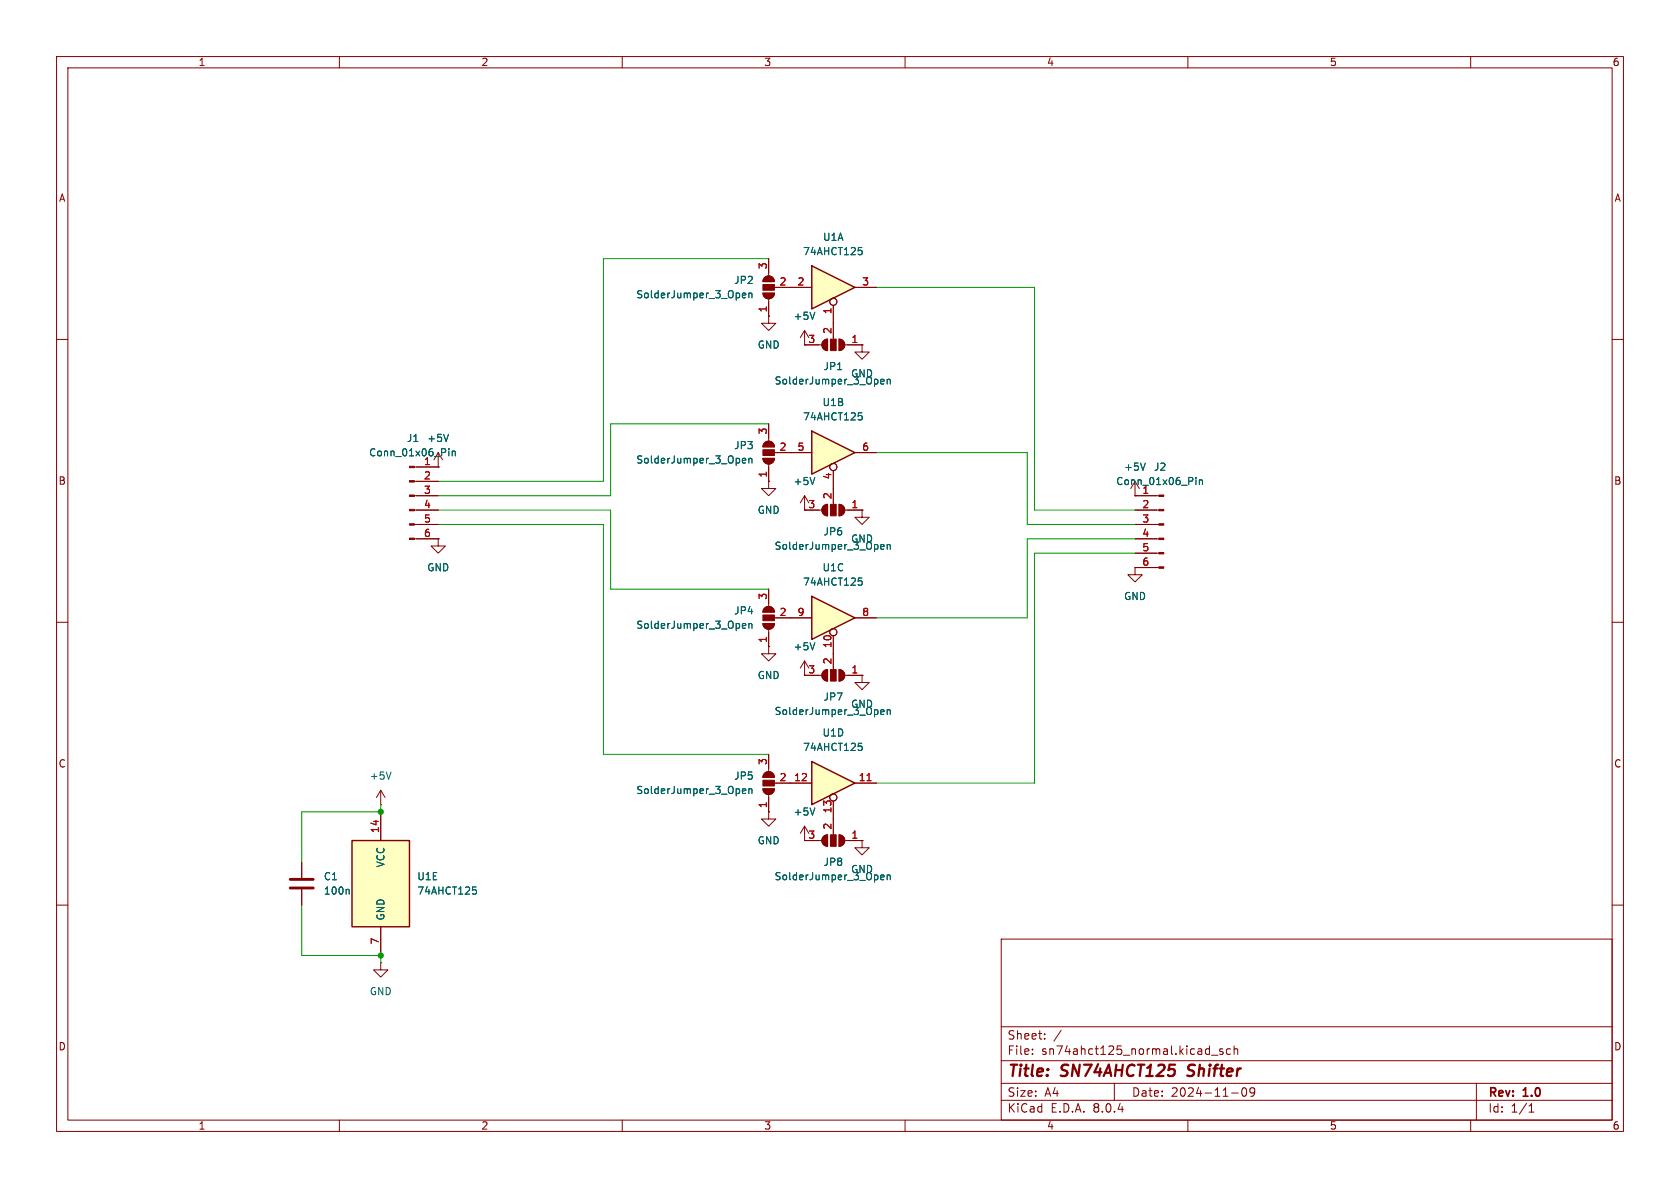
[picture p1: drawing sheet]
<svg xmlns="http://www.w3.org/2000/svg" width="297mm" height="210mm" viewBox="0 0 297 210" stroke-linecap="round" stroke-linejoin="round" font-family="sans-serif">
<g fill="none" stroke="#840000" stroke-width=".18">
<path d="M10 10h277v190h-277zM12 12h273v186h-273zM60 10v2M110 10v2M160 10v2M210 10v2M260 10v2M10 60h2M285 60h2M10 110h2M285 110h2M10 160h2"/>
<path d="M142.2 148.6h3.1M145.6 147.9l.7-.3v2a1.02 1.02 0 0 1-.9-.6 1.02 1.02 0 0 1 .2-1.1zM147.3 144.8v2.8M148.3 147.6a1.02 1.02 0 0 1 1 1 1.02 1.02 0 0 1-1 1zM149.4 148.6h3M152.4 148.6v1.3h1.3l-1.3 1.2-1.3-1.2h1.3M152.4 148.6h.1M285 160h2M177 166h108v32h-108zM60 198v2M110 198v2M160 198v2"/>
<path d="M177 194.5h108M177 191.5h108M177 187.5h108M177 181.5h108M182.5 186.3v.1M182.5 185.5v.1M184.7 183.6v.1M184.7 182.8v.1M187.6 182.1l-1.3 2M197 191.5v3M210 198v2M214.2 186.5h1.1"/>
<path d="M216.2 185.5l-.4-.1-.2 .2 .1 .2 .5 .2v.3h-.6M217.5 185.5l-.4-.1-.3 .3v.4l.2 .2h.5M217.7 193.2h1.2M218.2 185.5l.2-.1 .3 .1 .1 .9M218.2 184.9v1.5M219.7 192.4l.2-.1a.81 .81 0 0 1 .6 .6 .81 .81 0 0 1-.3 .8l-.2 .1a.81 .81 0 0 1-.3-1.4zM221.8 192.9l-.3 .3h-.3l-.2-.3 .1-.5 .4-.1 .2 .1a.99 .99 0 0 1-.3 1.4h-.3M260 198v2M261 191.5v6.5M270.3 196.6h.9M270.3 195.5l.4-.4v1.5"/>
</g>
<path d="M209.9 190.1l.3 .1M210.2 188.4l-.1 .4v.2" fill="none" stroke="#840000" stroke-width=".4"/>
<g fill="#840000" stroke="#840000" stroke-width=".18">
<path d="M148.3 147.6a1.02 1.02 0 0 1 1 1 1.02 1.02 0 0 1-1 1z"/>
<path d="M146.8 147.6h1v2h-1z"/>
<path d="M145.6 147.9l.7-.3v2a1.02 1.02 0 0 1-.9-.6 1.02 1.02 0 0 1 .2-1.1z"/>
</g>
<path d="M155.7 155.1l.6-.1-.1-.3h-.3l-.2 .2 .1 .6h.4M156.8 154.8l.2-.1h.3l.1 .8M156.8 154.7v.8" fill="none" stroke="#006464" stroke-width=".18"/>
<path d="M62.2 148.6h10.2v15.2h-10.2z" fill="#ffffc2"/>
<path d="M62.2 148.6h10.2v15.2h-10.2z" fill="none" stroke="#840000" stroke-width=".25"/>
<g fill="none" stroke="#840000" stroke-width=".18">
<path d="M134.9 139.4h2a1.02 1.02 0 0 1-1 1.1 1.02 1.02 0 0 1-1-1.1zM135.2 136.7a1.02 1.02 0 0 1 1.1-.2 1.02 1.02 0 0 1 .6 .9h-2zM135.9 133.4v3M136.9 138.4h2.8M53.3 152.4v2.8M53.3 157.2v2.8M67.3 143.5v5.1M135.9 143.5v1.3h1.3l-1.3 1.3-1.3-1.3h1.3M135.9 143.5h.1M135.9 140.5v3M67.3 170.2v1.3h1.3l-1.3 1.2-1.3-1.2h1.3M67.3 170.2h.1"/>
<path d="M67.3 163.8v5.1"/>
</g>
<path d="M131.2 139.9l.6-.2v-.2l-.4-.1-.2 .2 .1 .6h.5M132.4 139.6l.2-.2 .3 .1v.8M132.4 139.4v.9M61.6 157.2l.1 .2v.7M83.6 156.8h.6M83.7 157.3h.3l.2 .2-.1 .5-.4 .1" fill="none" stroke="#006464" stroke-width=".18"/>
<path d="M51.3 157h4.1M51.3 155.4h4.1" fill="none" stroke="#840000" stroke-width=".51"/>
<g fill="#840000" stroke="#840000" stroke-width=".18">
<path d="M134.9 139.4h2a1.02 1.02 0 0 1-1 1.1 1.02 1.02 0 0 1-1-1.1z"/>
<path d="M134.9 137.9h2v1h-2z"/>
<path d="M135.2 136.7a1.02 1.02 0 0 1 1.1-.2 1.02 1.02 0 0 1 .6 .9h-2z"/>
</g>
<path d="M143.5 134.6l7.6 3.8-7.6 3.8z" fill="#ffffc2"/>
<path d="M143.5 134.6l7.6 3.8-7.6 3.8z" fill="none" stroke="#840000" stroke-width=".25"/>
<g fill="none" stroke="#840000" stroke-width=".18">
<path d="M139.7 138.4h3.8M151.1 138.4h3.8M147.3 141.6v3.2"/>
<circle cx="147.3" cy="141" r=".63"/>
</g>
<path d="M153.3 138h.7" fill="none" stroke="#a90000" stroke-width=".18"/>
<path d="M151.8 131.4h.6M151.9 131.9h.3l.2 .2-.1 .5-.4 .1" fill="none" stroke="#006464" stroke-width=".18"/>
<path d="M143.5 76.2l7.6 3.8-7.6 3.8z" fill="#ffffc2"/>
<path d="M143.5 76.2l7.6 3.8-7.6 3.8z" fill="none" stroke="#840000" stroke-width=".25"/>
<g fill="none" stroke="#840000" stroke-width=".18">
<path d="M73.3 95.3h4.2M73.3 92.7h4.2M73.3 90.2h4.2M73.3 87.6h4.2M73.3 85.1h4.2M73.3 82.6h4.2M77.5 95.3v1.2h1.2l-1.2 1.3-1.3-1.3h1.3M77.5 95.3h.1M77.5 82.6h.1M77.5 80v2.6M139.7 80h3.8M147.3 83.2v3.2"/>
<path d="M151.1 80h3.8M200.7 87.6h.1M200.7 95.3h4.2M200.7 92.7h4.2M200.7 90.2h4.2M200.7 87.6h4.2M200.7 85.1v2.5M200.7 97.8h4.2M135.9 114.3v1.3h1.3l-1.3 1.2-1.3-1.2h1.3M135.9 114.3h.1M142.2 119.4h.1M142.2 116.8v2.6"/>
<path d="M142.2 116.8l.8 1.3M142.2 116.8l-.7 1.3M142.2 119.4h3.1M145.6 118.7l.7-.3v2a1.02 1.02 0 0 1-.9-.6 1.02 1.02 0 0 1 .2-1.1zM147.3 115.6v2.8M148.3 118.4a1.02 1.02 0 0 1 1 1 1.02 1.02 0 0 1-1 1zM149.4 119.4h3M152.4 119.4v1.3h1.3l-1.3 1.2-1.3-1.2h1.3M152.4 119.4h.1M200.7 100.3v1.3h1.2l-1.2 1.3-1.3-1.3h1.3M200.7 100.3h.1M200.7 100.3h4.2"/>
<path d="M67.3 139.7l.8 1.3M67.3 139.7v2.5M67.3 139.7l-.8 1.3M67.3 142.2h.1M142.2 148.6h.1M142.2 146.1l.8 1.2M142.2 146.1v2.5M142.2 146.1l-.7 1.2"/>
<circle cx="147.3" cy="82.5" r=".63"/>
</g>
<g fill="none" stroke="#006464" stroke-width=".18">
<path d="M79.3 76.8l-.4 1.2M79.3 79.3v.1M79.3 79.7v.9M79.9 79.7v.9M79.9 79.9l.2-.2 .3 .1 .1 .8M151.8 73h.6M151.9 73.5h.3l.2 .2-.1 .5h-.4M202.5 81.9l-.4 1.2M211.4 84.4v.1M211.4 84.8v.9M212 84.8v.9M212 84.9l.2-.1 .3 .1 .1 .8"/>
<path d="M144.1 113.6l-.5 1.3M69.1 136.5l-.4 1.2M155.7 125.9l.6-.1-.1-.3h-.3l-.2 .1 .1 .6h.4M156.8 125.6l.2-.1h.3l.1 .8M156.8 125.5v.8M144.1 142.8l-.5 1.3"/>
</g>
<g fill="#840000" stroke="#840000" stroke-width=".18">
<path d="M72.4 95.1h.9v.3h-.9z"/>
<path d="M72.4 92.6h.9v.2h-.9z"/>
<path d="M72.4 90h.9v.3h-.9z"/>
<path d="M72.4 87.5h.9v.3h-.9z"/>
<path d="M72.4 85h.9v.2h-.9z"/>
<path d="M72.4 82.4h.9v.3h-.9z"/>
<path d="M204.9 100.2h.8v.3h-.8z"/>
<path d="M204.9 97.7h.8v.2h-.8z"/>
<path d="M204.9 95.1h.8v.3h-.8z"/>
<path d="M204.9 92.6h.8v.2h-.8z"/>
<path d="M204.9 90h.8v.3h-.8z"/>
<path d="M204.9 87.5h.8v.3h-.8z"/>
<path d="M148.3 118.4a1.02 1.02 0 0 1 1 1 1.02 1.02 0 0 1-1 1z"/>
<path d="M146.8 118.4h1v2h-1z"/>
<path d="M145.6 118.7l.7-.3v2a1.02 1.02 0 0 1-.9-.6 1.02 1.02 0 0 1 .2-1.1z"/>
</g>
<path d="M143.5 105.4l7.6 3.8-7.6 3.8z" fill="#ffffc2"/>
<path d="M143.5 105.4l7.6 3.8-7.6 3.8z" fill="none" stroke="#840000" stroke-width=".25"/>
<g fill="none" stroke="#840000" stroke-width=".18">
<path d="M134.9 51.8h2a1.02 1.02 0 0 1-1 1 1.02 1.02 0 0 1-1-1zM135.2 49.1a1.02 1.02 0 0 1 1.1-.3 1.02 1.02 0 0 1 .6 1h-2zM135.9 55.9v1.3h1.3l-1.3 1.2-1.3-1.2h1.3M135.9 55.9h.1M135.9 45.7v3.1M135.9 52.8v3.1M136.9 50.8h2.8M135.2 78.3a1.02 1.02 0 0 1 1.1-.2 1.02 1.02 0 0 1 .6 .9h-2zM135.9 74.9v3.1M134.9 81h2a1.02 1.02 0 0 1-1 1 1.02 1.02 0 0 1-1-1zM135.9 85.1v1.3h1.3l-1.3 1.2-1.3-1.2h1.3M135.9 85.1h.1"/>
<path d="M135.9 82v3.1M136.9 80h2.8M142.2 90.2h.1M142.2 87.6l.8 1.3M142.2 87.6v2.6M142.2 87.6l-.7 1.3M142.2 90.2h3.1M145.6 89.5l.7-.3v2a1.02 1.02 0 0 1-.9-.6 1.02 1.02 0 0 1 .2-1.1zM147.3 86.4v2.8M148.3 89.2a1.02 1.02 0 0 1 1 1 1.02 1.02 0 0 1-1 1zM149.4 90.2h3M152.4 90.2v1.2h1.3l-1.3 1.3-1.3-1.3h1.3"/>
<path d="M152.4 90.2h.1M134.9 110.2h2a1.02 1.02 0 0 1-1 1 1.02 1.02 0 0 1-1-1zM135.2 107.5a1.02 1.02 0 0 1 1.1-.2 1.02 1.02 0 0 1 .6 .9h-2zM135.9 104.1v3.1M135.9 111.3v3M136.9 109.2h6.6M147.3 112.4v3.2M151.1 109.2h3.8"/>
<circle cx="147.3" cy="111.8" r=".63"/>
</g>
<g fill="none" stroke="#006464" stroke-width=".18">
<path d="M131.2 52.2l.6-.1v-.2l-.4-.1-.2 .2 .1 .6h.5M132.4 51.9l.2-.1 .3 .1v.7M132.4 51.8v.8M131.2 81.4l.6-.1v-.2l-.4-.1-.2 .2 .1 .6h.5M132.4 81v.9M132.4 81.1l.2-.1 .3 .1v.8M144.1 84.4l-.5 1.3M155.7 96.7l.6-.1-.1-.3h-.3l-.2 .1 .1 .6h.4M156.8 96.4l.2-.1h.3l.1 .8M156.8 96.3v.8M131.2 110.6l.6-.1v-.2l-.4-.1-.2 .2 .1 .6h.5M132.4 110.2v.9"/>
<path d="M132.4 110.3l.2-.1 .3 .1v.8M151.8 102.2h.6M151.9 102.7h.3l.2 .2-.1 .5h-.4"/>
</g>
<g fill="#840000" stroke="#840000" stroke-width=".18">
<path d="M134.9 51.8h2a1.02 1.02 0 0 1-1 1 1.02 1.02 0 0 1-1-1z"/>
<path d="M134.9 50.3h2v1h-2z"/>
<path d="M135.2 49.1a1.02 1.02 0 0 1 1.1-.3 1.02 1.02 0 0 1 .6 1h-2z"/>
<path d="M134.9 81h2a1.02 1.02 0 0 1-1 1 1.02 1.02 0 0 1-1-1z"/>
<path d="M134.9 79.5h2v1h-2z"/>
<path d="M135.2 78.3a1.02 1.02 0 0 1 1.1-.2 1.02 1.02 0 0 1 .6 .9h-2z"/>
<path d="M148.3 89.2a1.02 1.02 0 0 1 1 1 1.02 1.02 0 0 1-1 1z"/>
<path d="M146.8 89.2h1v2h-1z"/>
<path d="M145.6 89.5l.7-.3v2a1.02 1.02 0 0 1-.9-.6 1.02 1.02 0 0 1 .2-1.1z"/>
<path d="M134.9 110.2h2a1.02 1.02 0 0 1-1 1 1.02 1.02 0 0 1-1-1z"/>
<path d="M134.9 108.7h2v1h-2z"/>
<path d="M135.2 107.5a1.02 1.02 0 0 1 1.1-.2 1.02 1.02 0 0 1 .6 .9h-2z"/>
</g>
<path d="M143.5 47l7.6 3.8-7.6 3.8z" fill="#ffffc2"/>
<path d="M143.5 47l7.6 3.8-7.6 3.8z" fill="none" stroke="#840000" stroke-width=".25"/>
<g fill="none" stroke="#840000" stroke-width=".18">
<path d="M135.9 55.9h.1M135.9 45.7v2.6M135.9 53.3v2.6M137.2 50.8h6.3M142.2 58.4l.8 1.3M142.2 58.4v2.6M142.2 58.4l-.7 1.3M147.3 54v5.9M148.3 59.9a1.02 1.02 0 0 1 1 1.1 1.02 1.02 0 0 1-1 1zM151.1 50.8h3.8M135.9 74.9v2.6M142.2 61h.1"/>
<path d="M142.2 61h3.1M145.6 60.2l.7-.3v2.1a1.02 1.02 0 0 1-.9-.7 1.02 1.02 0 0 1 .2-1.1zM149.4 61h3M152.4 61v1.2h1.3l-1.3 1.3-1.3-1.3h1.3M152.4 61h.1M73.7 82.6h3.8M73.7 85.1h3.8M73.7 87.6h3.8M73.7 90.2h3.8M73.7 92.7h3.8M73.7 95.3h3.8M77.5 95.3h.1"/>
<path d="M77.5 82.6h.1M135.9 85.1h.1M135.9 82.6v2.5M137.2 80h6.3M142.2 90.2h.1M142.2 90.2h2.6M147.3 83.2v5.7M149.9 90.2h2.5M151.1 80h3.8M152.4 90.2h.1M200.7 87.6h.1M200.7 87.6h3.8"/>
<path d="M200.7 90.2h3.8M200.7 92.7h3.8M200.7 95.3h3.8M200.7 97.8h3.8M135.9 114.3h.1M135.9 104.1v2.6M135.9 111.8v2.5M137.2 109.2h6.3M142.2 119.4h.1M142.2 119.4h2.6M147.3 112.4v5.7M149.9 119.4h2.5"/>
<path d="M151.1 109.2h3.8M152.4 119.4h.1M200.7 100.3h.1M200.7 100.3h3.8M135.9 133.4v2.5M137.2 138.4h6.3M151.1 138.4h3.8M53.3 152.4v2.8M53.3 157.2v2.8M67.3 143.5v5.1M135.9 143.5h.1M135.9 141v2.5"/>
<path d="M142.2 148.6h.1M142.2 148.6h2.6M147.3 141.6v5.7M149.9 148.6h2.5M152.4 148.6h.1M67.3 163.8v5.1"/>
<circle cx="147.3" cy="53.3" r=".63"/>
<circle cx="147.3" cy="82.5" r=".63"/>
<circle cx="147.3" cy="111.8" r=".63"/>
<circle cx="147.3" cy="141" r=".63"/>
</g>
<g fill="none" stroke="#006464" stroke-width=".18">
<path d="M131.2 52.2l.6-.1v-.2l-.4-.1-.2 .2 .1 .6h.5M132.4 51.8v.8M132.4 51.9l.2-.1 .3 .1v.7M144.1 55.2l-.5 1.3M151.8 43.8h.6M151.9 44.2h.3l.2 .3-.1 .5h-.4M79.3 76.8l-.4 1.2M79.3 79.3v.1M79.3 79.7v.9M79.9 79.7v.9M79.9 79.9l.2-.2 .3 .1 .1 .8M151.8 73h.6"/>
<path d="M151.9 73.5h.3l.2 .2-.1 .5h-.4M155.7 67.5l.6-.2-.1-.2-.3-.1-.2 .2 .1 .6h.4M156.8 67.2l.2-.2 .3 .1 .1 .8M156.8 67v.9M131.2 81.4l.6-.1v-.2l-.4-.1-.2 .2 .1 .6h.5M132.4 81v.9M132.4 81.1l.2-.1 .3 .1v.8M144.1 84.4l-.5 1.3M155.7 96.7l.6-.1-.1-.3h-.3l-.2 .1 .1 .6h.4M156.8 96.3v.8M156.8 96.4l.2-.1h.3l.1 .8M202.5 81.9l-.4 1.2"/>
<path d="M211.4 84.4v.1M211.4 84.8v.9M212 84.8v.9M212 84.9l.2-.1 .3 .1 .1 .8M131.2 110.6l.6-.1v-.2l-.4-.1-.2 .2 .1 .6h.5M132.4 110.2v.9M132.4 110.3l.2-.1 .3 .1v.8M144.1 113.6l-.5 1.3M151.8 102.2h.6M151.9 102.7h.3l.2 .2-.1 .5h-.4M131.2 139.9l.6-.2v-.2l-.4-.1-.2 .2 .1 .6h.5M132.4 139.6l.2-.2 .3 .1v.8"/>
<path d="M132.4 139.4v.9M151.8 131.4h.6M151.9 131.9h.3l.2 .2-.1 .5-.4 .1M155.7 125.9l.6-.1-.1-.3h-.3l-.2 .1 .1 .6h.4M156.8 125.5v.8M156.8 125.6l.2-.1h.3l.1 .8M61.6 157.2l.1 .2v.7M83.6 156.8h.6M83.7 157.3h.3l.2 .2-.1 .5-.4 .1M144.1 142.8l-.5 1.3M155.7 155.1l.6-.1-.1-.3h-.3l-.2 .2 .1 .6h.4M156.8 154.7v.8"/>
<path d="M156.8 154.8l.2-.1h.3l.1 .8"/>
</g>
<g fill="#840000" stroke="#840000" stroke-width=".18">
<path d="M148.3 59.9a1.02 1.02 0 0 1 1 1.1 1.02 1.02 0 0 1-1 1z"/>
<path d="M146.8 59.9h1v2.1h-1z"/>
<path d="M145.6 60.2l.7-.3v2.1a1.02 1.02 0 0 1-.9-.7 1.02 1.02 0 0 1 .2-1.1z"/>
</g>
<path d="M135.9 45.7h-29.2v39.4h-29.2M154.9 50.8h28v39.4h17.8M135.9 74.9h-28v12.7h-30.4M77.5 92.7h29.2v40.7h29.2M77.5 90.2h30.4v13.9h28M154.9 80h26.7v12.7h19.1M200.7 97.8h-17.8v40.6h-28M200.7 95.3h-19.1v13.9h-26.7M67.3 142.2v1.3h-14v8.9M53.3 160v8.9h14v1.3" fill="none" stroke="#009600" stroke-width=".18"/>
<path d="M153.3 138h.7" fill="none" stroke="#a90000" stroke-width=".18"/>
<g fill="#009600" stroke="#009600" stroke-width=".18">
<circle cx="67.3" cy="143.5" r=".46"/>
<circle cx="67.3" cy="168.9" r=".46"/>
</g>
<g font-size="2.8" fill="#840000">
<text x="178" y="190.9">Title:</text>
<text x="187.7" y="190.9">SN74AHCT125</text>
<text x="210.8" y="190.9">Shifter</text>
</g>
<g font-size="2.1" fill="#840000">
<text x="178" y="184">Sheet:</text>
<text x="178" y="186.7">File:</text>
<text x="184.1" y="186.7">sn74ahct125_normal.kicad_sch</text>
<text x="178" y="196.9">KiCad</text>
<text x="178" y="194.1">Size:</text>
<text x="184.7" y="194.1">A4</text>
<text x="185.7" y="196.9">E.D.A.</text>
<text x="193.3" y="196.9">8.0.4</text>
<text x="200" y="194.1">Date:</text>
<text x="207" y="194.1">2024-11-09</text>
<text x="263" y="194.3">Rev:</text>
<text x="263" y="196.9">Id:</text>
<text x="267.1" y="196.9">1/1</text>
<text x="269.4" y="194.3">1.0</text>
</g>
<g font-size="1.8" fill="#840000">
<text x="35" y="11.9">1</text>
<text x="85" y="11.9">2</text>
<text x="135" y="11.9">3</text>
<text x="185" y="11.9">4</text>
<text x="235" y="11.9">5</text>
<text x="285" y="11.9">6</text>
<text x="10.3" y="35.9">A</text>
<text x="285.3" y="35.9">A</text>
<text x="10.3" y="85.9">B</text>
<text x="285.3" y="85.9">B</text>
<text x="10.3" y="135.9">C</text>
<text x="285.3" y="135.9">C</text>
<text x="10.3" y="185.9">D</text>
<text x="285.3" y="185.9">D</text>
<text x="35" y="199.9">1</text>
<text x="85" y="199.9">2</text>
<text x="135" y="199.9">3</text>
<text x="185" y="199.9">4</text>
<text x="235" y="199.9">5</text>
<text x="285" y="199.9">6</text>
</g>
<g font-size="1.8" fill="#a90000">
<text x="135.6" y="47.7" transform="rotate(-90 135.6 47.7)">3</text>
<text x="137.7" y="50.5">2</text>
<text x="140.9" y="50.5">2</text>
<text x="152.3" y="50.5">3</text>
<text x="135.6" y="55.3" transform="rotate(-90 135.6 55.3)">1</text>
<text x="147.1" y="59.1" transform="rotate(-90 147.1 59.1)">2</text>
<text x="147.1" y="55.6" transform="rotate(-90 147.1 55.6)">1</text>
<text x="142.8" y="60.7">3</text>
<text x="150.4" y="60.7">1</text>
<text x="135.6" y="76.9" transform="rotate(-90 135.6 76.9)">3</text>
<text x="74.9" y="82.3">1</text>
<text x="137.7" y="79.8">2</text>
<text x="140.9" y="79.8">5</text>
<text x="152.3" y="79.8">6</text>
<text x="74.9" y="84.8">2</text>
<text x="74.9" y="87.4">3</text>
<text x="74.9" y="89.9">4</text>
<text x="135.6" y="84.5" transform="rotate(-90 135.6 84.5)">1</text>
<text x="142.8" y="89.9">3</text>
<text x="147.1" y="88.3" transform="rotate(-90 147.1 88.3)">2</text>
<text x="147.1" y="84.8" transform="rotate(-90 147.1 84.8)">4</text>
<text x="150.4" y="89.9">1</text>
<text x="201.9" y="87.4">1</text>
<text x="201.9" y="89.9">2</text>
<text x="74.9" y="92.5">5</text>
<text x="74.9" y="95">6</text>
<text x="201.9" y="92.5">3</text>
<text x="201.9" y="95">4</text>
<text x="201.9" y="97.5">5</text>
<text x="201.9" y="100.1">6</text>
<text x="135.6" y="106.1" transform="rotate(-90 135.6 106.1)">3</text>
<text x="135.6" y="113.7" transform="rotate(-90 135.6 113.7)">1</text>
<text x="137.7" y="109">2</text>
<text x="140.9" y="109">9</text>
<text x="152.3" y="109">8</text>
<text x="142.8" y="119.1">3</text>
<text x="147.1" y="117.5" transform="rotate(-90 147.1 117.5)">2</text>
<text x="147.1" y="114.7" transform="rotate(-90 147.1 114.7)">10</text>
<text x="150.4" y="119.1">1</text>
<text x="135.6" y="135.3" transform="rotate(-90 135.6 135.3)">3</text>
<text x="135.6" y="142.9" transform="rotate(-90 135.6 142.9)">1</text>
<text x="137.7" y="138.2">2</text>
<text x="140.3" y="138.2">12</text>
<text x="147.1" y="143.9" transform="rotate(-90 147.1 143.9)">13</text>
<text x="151.7" y="138.2">11</text>
<text x="67.1" y="147.4" transform="rotate(-90 67.1 147.4)">14</text>
<text x="142.8" y="148.3">3</text>
<text x="147.1" y="146.8" transform="rotate(-90 147.1 146.8)">2</text>
<text x="150.4" y="148.3">1</text>
<text x="67.1" y="167.1" transform="rotate(-90 67.1 167.1)">7</text>
</g>
<g font-size="1.8" fill="#006464">
<text x="141.9" y="45.3">74AHCT125</text>
<text x="145.4" y="42.8">U1A</text>
<text x="112.4" y="52.9">SolderJumper_3_Open</text>
<text x="129.7" y="50.4">JP2</text>
<text x="140.2" y="56.7">+5V</text>
<text x="133.9" y="61.8">GND</text>
<text x="145.5" y="65.6">JP1</text>
<text x="136.8" y="68.2">SolderJumper_3_Open</text>
<text x="145.3" y="72">U1B</text>
<text x="150.4" y="66.9">GND</text>
<text x="141.9" y="74.5">74AHCT125</text>
<text x="65.2" y="80.9">Conn_01x06_Pin</text>
<text x="71.8" y="78.3">J1</text>
<text x="75.4" y="78.3">+5V</text>
<text x="112.4" y="82.1">SolderJumper_3_Open</text>
<text x="129.7" y="79.6">JP3</text>
<text x="198.6" y="83.4">+5V</text>
<text x="203.9" y="83.4">J2</text>
<text x="140.2" y="86">+5V</text>
<text x="197.2" y="86">Conn_01x06_Pin</text>
<text x="133.9" y="91">GND</text>
<text x="145.5" y="94.8">JP6</text>
<text x="75.4" y="101.2">GND</text>
<text x="136.8" y="97.4">SolderJumper_3_Open</text>
<text x="145.3" y="101.2">U1C</text>
<text x="150.4" y="96.1">GND</text>
<text x="141.9" y="103.7">74AHCT125</text>
<text x="198.6" y="106.3">GND</text>
<text x="112.4" y="111.4">SolderJumper_3_Open</text>
<text x="129.7" y="108.8">JP4</text>
<text x="140.2" y="115.2">+5V</text>
<text x="133.9" y="120.2">GND</text>
<text x="145.5" y="124.1">JP7</text>
<text x="150.4" y="125.3">GND</text>
<text x="136.8" y="126.6">SolderJumper_3_Open</text>
<text x="145.3" y="130.4">U1D</text>
<text x="141.9" y="132.9">74AHCT125</text>
<text x="65.3" y="138">+5V</text>
<text x="112.4" y="140.6">SolderJumper_3_Open</text>
<text x="129.7" y="138">JP5</text>
<text x="133.9" y="149.5">GND</text>
<text x="140.2" y="144.4">+5V</text>
<text x="57.2" y="155.8">C1</text>
<text x="68.2" y="153.4" transform="rotate(-90 68.2 153.4)">VCC</text>
<text x="73.7" y="155.8">U1E</text>
<text x="136.8" y="155.8">SolderJumper_3_Open</text>
<text x="145.5" y="153.3">JP8</text>
<text x="150.4" y="154.5">GND</text>
<text x="57.2" y="158.3">100n</text>
<text x="73.7" y="158.3">74AHCT125</text>
<text x="68.2" y="162.8" transform="rotate(-90 68.2 162.8)">GND</text>
<text x="65.3" y="176.1">GND</text>
</g>
</svg>
